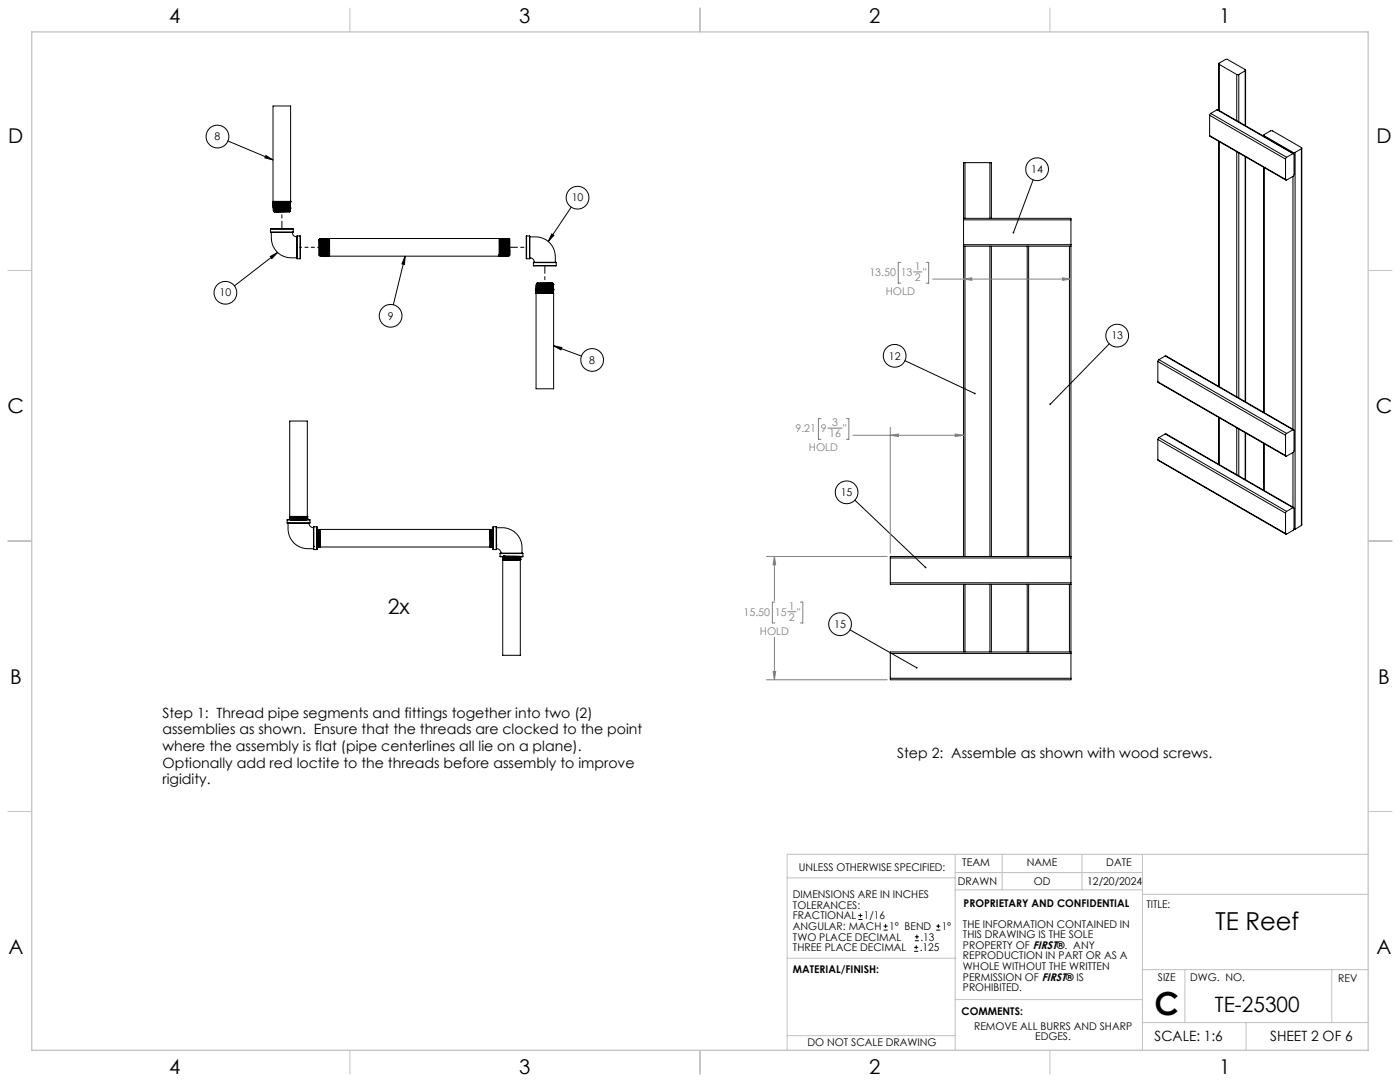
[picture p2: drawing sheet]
<svg xmlns="http://www.w3.org/2000/svg" width="559mm" height="432mm" viewBox="0 0 559 432" stroke-linecap="round" stroke-linejoin="round" font-family="sans-serif">
<g fill="none" stroke="#c0c0c0" stroke-width=".4">
<path d="M139.7 3.2v9.5M279.4 3.2v9.5M419.1 3.2v9.5M3.1 107.9h9.6M546.1 107.9h9.5M3.1 215.9h9.6M546.1 215.9h9.5M3.1 323.8h9.6M546.1 323.8h9.5M314.2 350.3h67M381.2 340.9v78.2M381.2 355.1h74.8"/>
<path d="M381.2 348.2h74.8M400 340.9v14.2M431.9 340.9v14.2M456 340.9v78.2M456 356.9h90.1M546.1 340.9h-231.9v78.2M314.2 382.4h67.2M381.2 398.9h74.8M456 387h90.1M472.9 387v21.1M531.6 387v21.1M139.7 419.1v9.6"/>
<path d="M279.4 419.1v9.6M314.2 413.3h67M419.1 419.1v9.6M456 408.1h90.1M497.4 408.1v11"/>
</g>
<path d="M12.7 12.7h533.4v406.4h-533.4z" fill="none" stroke="#c0c0c0" stroke-width=".5"/>
<g fill="none" stroke="#000" stroke-width=".4">
<path d="M486.4 25.4v18.6M486.6 25.7v-.5l2.6-1.5 .6-.1 7.2 4.2v.5M486.6 25.7l7 4M486.6 25.7v18.4M493.6 29.7h.9M493.6 29.7v18.5M494.5 29.7v18.9M497 28.3l-2.5 1.4M497 28.3v21.8M497.2 28v22.2M91 56.3l18 7.5M482.8 54.1l30.5 17.8"/>
<path d="M482.8 46l30.3 17.5M482.8 54.1l30.3 17.5M482.8 46v8.1M483.2 45.3l-.4 .7M483.2 45.3l30.3 17.5M485.8 43.8l30.6 17.5M485.8 43.8l-2.6 1.5M485.8 43.8l30.3 17.5M486.4 56.4v97.8M486.6 56.5v97.8M504.4 53.9v.5M504.6 54.2v-.5l2.5-1.5h.8l11.5 6.7v.5"/>
<path d="M504.6 54.2l11.5 6.6M504.6 54.2v.3M519.4 59.4l-2.5 1.4M519.4 59.4v150.3M519.6 59.1l-.2 150.6M106.2 62.1l2.8 1.7-3.3-.8zM385.2 64.9h-.6v22.2M385.2 64.9h9.9M385.2 64.9v22.2M395.1 64.9h.6v22.2M395.1 64.9v22.2M412.4 71.8l-7.9 21.1"/>
<path d="M493.6 60.5v97.8M494.5 61v97.8M497 62.5v97.8M497.2 62.6v97.8M504.4 66.8v97.8M504.6 66.9v97.8M513.1 63.5v8.1M513.5 62.8l-.4 .7M516.1 61.3l.4 .2v8.2l-.4 .7M516.1 70.4l-2.6 1.5-.4-.3M516.1 60.8h.8M516.1 61.3l-2.6 1.5"/>
<path d="M516.1 60.8v.3M516.1 70.4v100.9M516.9 60.8v150.4M107.9 91.4h9.2M107.9 92.6h9.2M107.9 91.4v1.2M108.3 92.7a8.6 8.6 0 0 0 10.2 10.2M109 80.4h7M109 80.4v-38.1h7v38.2M109 80.4v.2M109 80.6v.1M109 80.7h.1"/>
<path d="M109 81l.2 .2M109 81.4l.3 .2M109 81.8l.3 .1M109 81h.1M109 81.4h.1M109 81.7v.1M109 82.2l.3 .1M109 82.5l.3 .2M109 82.9l.3 .1-.2 .2M109 80.6l7-.2-7 .2M109 81.8h.1M109 82.5h.1"/>
<path d="M109 82.1h.1M109 82.4v.1M109 82.8v.1M109 80.6h.1M109.1 83.3l.2 .1M109.1 83.6l.2 .1M109.1 84l.2 .1M109.1 82.9h.1M109.1 80.7v.2M109.1 83.2v.1M109.1 83.6h.1M109.1 83.9v.1"/>
<path d="M109.1 84.3l.4 .3h6l.2-.2M109.3 81.2l-.3 .2M109.3 81.6l-.3 .1M109.3 82l-.3 .1M109.3 81.6h.1M109.3 81.9v.1M109.3 82.3l-.3 .1M109.3 82.7l-.3 .1M109.3 82.3h.1M109.3 82.7l6.4-.2-6.4 .2M109.3 83.4l-.2 .2M109.3 83.8l-.2 .1"/>
<path d="M109.3 84.2l-.2 .1 .8-.1M109.3 83.4h.1M109.3 84.1v.1M109.3 83.7v.1M109.4 84.5h1M109.9 84.2h2.6M112.5 84.2h.1M112.5 84.2l-3.1 .3M112.5 84.2h.7M115.6 84.3l-6.2 .2M115.6 83.9l-6.3 .2M115.6 83.6l-6.2 .1"/>
<path d="M115.6 84.3l-5.2 .2M115.6 84l-6.2 .2M115.6 83.6l-6.2 .2M115.6 84.3l.1 .1M115.6 84.3h.1M115.7 84l.2 .1M115.7 83.6l.2 .1M115.7 83.3l.2 .1M115.7 83.9v.1M115.7 83.6h.1M115.7 83.2l-6.4 .2M115.7 82.8l-6.4 .2"/>
<path d="M115.7 82.9l-6.4 .2M115.7 83.2v.1M115.7 82.9h.1M115.7 82.9l.2 .1M115.7 82.5l.2 .2M115.7 82.1l.3 .2M115.7 81.8l.3 .1M115.7 82.8v.1M115.7 82.1h.1M115.7 84.4l-5.3 .1M115.7 82.1l-6.4 .2M115.7 81.7l-6.4 .2"/>
<path d="M115.7 81.4l-6.4 .2M115.7 82.5h.1M115.7 81.4l.3 .1M115.7 81.4h.1M115.7 81.7v.1M115.8 81.1l.2 .1M115.8 81.1l-6.6 .1M115.9 80.9l-6.7 .2M115.9 83.8l-6.8 .2M115.9 80.9l-.1 .2M115.9 84.2l-.3 .1M115.9 83.8l-.2 .1"/>
<path d="M115.9 80.8l-6.9 .2M115.9 83.4l-6.8 .2M115.9 84.2h-2.7M115.9 84.1l-6 .1M115.9 83.7l-6.8 .2M115.9 83.7v.1M115.9 84.1v.1M115.9 80.8h.1M115.9 83.8h.1M115.9 83.4l-.2 .2M115.9 83.1l-.2 .1M115.9 82.7l-.2 .1"/>
<path d="M115.9 82.7l-6.8 .2M115.9 83.1h.1M115.9 83.1l-6.8 .2M115.9 83l-6.8 .2M115.9 82.7l-6.8 .1M115.9 82.7h.1M115.9 83v.1M115.9 83.4h.1M115.9 82.3h.1M116 82.3l-.3 .2M116 82l-.3 .1M116 81.6l-.3 .1"/>
<path d="M116 80.5l-6.9 .2M116 81.2l-7 .2M116 81.6l-7 .2M116 82l-6.9 .1M116 82.3l-7 .2M116 82.3l-7 .1M116 81.9l-7 .2M116 81.5l-7 .2M116 81.5v.1M116 81.9v.1M116 82.3h.1M116 80.5l-.1 .3"/>
<path d="M116 81.2l-.3 .2M116 80.9h-.1M116 80.5h.1M116 80.5l-7 .2M116 80.9l-7 .1M116 80.8l-7 .2M116 80.8v.1M116 81.2h.1M116.7 92.7a1.73 1.73 0 0 0 1.8 1.8M117.1 91.4v1.2M118.6 94.2v9.1M118.6 94.2h1.2"/>
<path d="M119.8 94.2v9.1M127.4 95.5l-.1 6.3 .2 .3M127.4 95.5l.1 6.6M127.4 95.5l.1 .1M127.5 95.6h.1M127.5 95.6l.1 6.2M127.5 95.6l.2 6.2M127.6 95.3l-.1 .3M127.6 95.3l.2 6.8M127.6 95.3h.1M127.7 95.3l.2 .2M127.7 95.3l.2 6.8"/>
<path d="M127.8 95.6l.2 6.3M127.9 95.5l.2 6.4M128 95.3l-.1 .2M128 95.3l.2 6.8M128.1 95.3l.1 .2M128.1 95.3l.1 6.8M128.1 95.3h-.1M128.2 95.5l.2 6.4M128.2 95.5h.1M128.4 95.3l-.2 .2M128.4 95.3l.2 6.8M128.4 95.3h.1"/>
<path d="M128.4 95.3l.2 .2M128.6 95.5h.1M128.6 95.5l.1 6.4M128.6 95.5l.2 6.4M128.7 95.3l-.1 .2M128.7 95.3l.2 6.8M128.7 95.3h.1M128.8 95.3l.1 .2M128.8 95.3l.2 6.8M128.9 95.5l.2 6.4M128.9 95.5h.1M129 95.5l.2 6.4"/>
<path d="M129.1 95.3l-.1 .2M129.1 95.3l.3 6.8zM129.1 95.3h.1M129.2 95.3l.1 .2M129.3 95.5h.1M129.3 95.5l.2 6.4M129.5 95.2l-.2 .3M129.5 95.2l.2 7M129.5 95.2h.1M129.5 95.2l.2 .3M129.7 95.5v6.7M129.7 95.5h.1"/>
<path d="M129.7 95.5l.3 6.7M129.9 95.2l-.2 .3M129.9 95.2l.1 7M129.9 95.2h.1M129.9 95.2l.1 .3M129.9 95.2l.2 7M130 95.5h.1M130 95.5l.2 6.4M130.1 95.5l.1 6.5M130.2 95.2l-.1 .3M130.2 95.2l.2 7M130.2 95.2h.1"/>
<path d="M130.3 95.2l.1 .3M130.3 95.2l.2 7M130.4 95.5h.1M130.4 95.5l.2 6.5M130.5 95.5l.1 6.5M130.6 95.2l-.1 .3M130.6 95.2l.2 7M130.6 95.2h.1M130.6 95.2l.2 .3M130.8 95.5h.1M130.8 95.5l.2 6.5M131 95.2l-.2 .3"/>
<path d="M131 95.2l.1 7M131 95.2h.1M131 95.2l.1 .2M131 95.2l.2 7M131.1 95.4l.2 6.7M131.2 95.4h-.1M131.2 95.4l.3 6.8M131.3 95.2l-.1 .2M131.3 95.2l.2 7M131.3 95.2h.1M131.4 95.2l.2 6.9M131.4 95.2v.1"/>
<path d="M131.4 95.3l.2 6.8M131.6 95.2v6.9M131.6 95.2l-.2 .1M131.6 95.2h67.6M199.2 95.2v6.4M199.2 95.2l.1 .1M199.3 95.3l.2 6.8M199.4 95.2l.2 7M199.4 95.2h.1M199.4 95.2l-.1 .1M199.4 95.2l.1 .2M199.5 95.4l.1 2.2"/>
<path d="M199.5 95.4h.1M199.6 95.4v.3M199.6 95.7v1.9M199.6 95.7l.2 6.3M199.6 97.6l.1 4.4M199.7 95.2l-.1 .2M199.7 95.2l.2 7M199.7 95.2h.1M199.8 95.2l.1 .3M199.8 95.2l.2 7M199.9 95.5h.1M199.9 95.5l.2 6.5"/>
<path d="M200 95.5l.2 6.5M200.1 95.2l-.1 .3M200.1 95.2l.2 .3M200.1 95.2l.2 7M200.2 95.2l.1 7M200.3 95.5l.2 6.5M200.3 95.5h.1M200.3 95.5l.2 6.4M200.5 95.2l-.2 .3M200.5 95.2l.2 7M200.5 95.2h.1M200.5 95.2l.2 .3"/>
<path d="M200.7 95.5h.1M200.7 95.5l.2 6.4M200.8 95.2l-.1 .3M200.8 95.2l.2 7M200.8 95.2h.1M200.9 95.2l.1 .3M200.9 95.2l.2 7M201 95.5h.1M201.1 95.5l.2 6.4M201.2 95.2l-.1 .3M201.2 95.2l.2 6.9M201.2 95.2h.1"/>
<path d="M201.3 95.2l.1 .3M201.3 95.2l.1 6.9M201.4 95.5h.1M201.4 95.5l.2 6.4M201.6 95.3l-.2 .2M201.6 95.3l.2 6.8M201.6 95.3h.1M201.6 95.3l.2 .2M201.8 95.5l.2 6.4M201.8 95.5h.1M202 95.3l-.2 .2M202 95.3l.1 6.8"/>
<path d="M202 95.3h.1M202 95.3l.1 .2M202 95.3l.2 6.8M202.1 95.5h.1M202.2 95.5l.2 6.4M202.2 95.5h.1M202.3 95.3l-.1 .2M202.3 95.3l.2 6.8M202.3 95.3h.1M202.4 95.3l.1 .2M202.4 95.3l.2 6.8M202.5 95.5h.1"/>
<path d="M202.5 95.5l.2 6.4M202.6 95.5l.1 6.3M202.7 95.3l-.1 .2M202.7 95.3l.2 6.8M202.7 95.3h.1M202.7 95.3l.2 .2 .2-.2M202.9 95.6l.2 6.2M203.1 95.3l.1 6.5M203.1 95.3h.1M203.1 95.3l.1 .3M203.1 95.3l.1 4.5M203.2 99.8v2"/>
<path d="M203.2 99.8l.2 2M203.2 95.6h.1M203.2 95.6l.2 6.2M203.3 95.6l.1 4.9M203.3 95.5l.1 5M203.3 95.5l.2 6.3-.3 .3M203.3 95.5v.1M210.2 94.2v9.1M210.2 94.2h1.1M211.3 94.2v9.1M211.5 94.5a8.5 8.5 0 0 1 8.7 3.4 9.4 9.4 0 0 1 1.5 6.8M220.2 93.3l.9 .6-2.3 2.5z"/>
<path d="M228 82.7l-9.2 13.7M384.6 87.1v.6M384.6 87.1h42.9v.6M384.6 97.6v.6M384.6 87.7h42.9M384.6 97.6h42.9M384.6 87.7v9.9M384.6 98.2v123.9M384.6 98.2h42.9M385.2 98.2v123.9M395.1 98.2v123.9M395.7 98.2v123.9"/>
<path d="M410 98.2v123.9M410.6 98.2v123.9M426.9 98.2v123.9M427.5 97.6v.6M427.5 87.7v9.9M427.5 98.2v123.9M107.9 102.4l2.9-1.6-2.3 2.4zM110.8 100.8l-17.2 13.3M118.6 103.3h1.2M127.6 101.9l-.1 .2M127.6 101.9h.1M127.7 101.9l.1 .2"/>
<path d="M127.8 102.1h.1M128 101.9l-.1 .2M128 101.9h.1M128.1 101.9l.1 .2M128.2 102.1h.1M128.4 101.9l-.2 .2M128.4 101.9h.1M128.4 101.9l.2 .2M128.6 102.1h.1M128.7 101.9h.1M128.8 101.9l-.2 .2M128.8 101.9l.1 .2"/>
<path d="M128.9 102.1h.1M129.1 101.9l-.1 .2M129.1 101.9h.1M129.2 101.9l.1 .3M129.3 102.2h.1M129.5 101.9l-.1 .3M129.5 101.9h.1M129.5 101.9l.2 .3M129.7 102.2h.1M129.9 102h.1M130 102.2h.1M130.2 102l-.1 .2"/>
<path d="M130.2 102h.1M130.2 102l.2 .2M130.4 102.2h.1M130.6 102l-.1 .2M130.6 102h.1M130.6 102l.2 .2M130.8 102.2h.1M131 102l-.2 .2M131 102h.1M131 102l.1 .2M131.1 102.2h.1M131.3 102.1l-.1 .1"/>
<path d="M131.3 102.1l.2 .1M131.5 102.2h.1M131.6 102.1v.1M161.7 102.2l-4.7 19.4M161.7 102.2l-.3 3.4-1-.3zM199.2 101.6v.6M199.2 102.2h-67.7M199.5 102.1l.1 .1M199.5 102.1l-.3 .1M199.6 102.2h.1M199.7 102l-.1 .2M199.7 102h.1"/>
<path d="M199.8 102l.1 .2M199.9 102.2h.1M200.1 102l-.1 .2M200.1 102h.1M200.2 102l.1 .2M200.3 102.2h.1M200.5 102l-.2 .2M200.5 102h.1M200.5 102l.2 .2M200.7 102.2h.1M200.8 101.9l-.1 .3M200.8 102h.1"/>
<path d="M200.9 101.9l.1 .3M201 102.2h.1M201.2 101.9l-.1 .3M201.2 101.9h.1M201.3 101.9l.1 .3 .2-.3M201.6 101.9h.1M201.6 101.9l.2 .2M201.8 102.1h.1M202 101.9l-.2 .2M202 101.9h.1M202 101.9l.1 .2M202.1 102.1h.1"/>
<path d="M202.3 101.9l-.1 .2M202.3 101.9h.1M202.4 101.9l.1 .2M202.5 102.1h.1M202.7 101.9l-.1 .2M202.7 101.9h.1M202.7 101.9l.2 .2M202.9 102.1h.1M203.1 101.9l-.2 .2M203.1 101.9h.1M203.1 101.9l.1 .2M203.2 101.8v.3"/>
<path d="M203.4 100.5v1.3M210.2 103.3h1.1M211.5 102.9a1.71 1.71 0 0 1 1.8 1.8M212.9 106h9.1M212.9 104.8h9.1M212.9 104.8v1.2M214 116.1l.2 .1M214 116.5h.1M214 117.1h.2M214 117.1v38.1h7v-38.1M214 116v.1M214 116.7v.1"/>
<path d="M214 116.8h.1M214 115l.2 .1M214 115.3l.2 .2M214 115.7l.2 .2M214 115.6h.1M214 115.3h.1M214 114.9v.1M214 115.6v.1M214 113.9l.3 .1M214 114.2l.3 .2M214 114.6l.2 .1M214 114.9h.1"/>
<path d="M214 116.8v.3M214 113.8v.1M214 114.2h.1M214 114.5v.1M214.1 113.5l.2 .1M214.1 113.5h.1M214.1 116.7l-.1 .1M214.1 114.2h-.1M214.1 116.5v.2M214.1 113.2l.2 .1M214.2 116.3l-.2 .2M214.2 116.3h.1"/>
<path d="M214.2 115.9l-.2 .1M214.2 115.9h.1M214.2 117.1h.1M214.2 117.1h2.2M214.2 117.1h.4M214.2 114.8l-.2 .1M214.2 115.1l-.2 .2M214.2 115.5l-.2 .1M214.2 115.1h.1M214.2 114.7v.1M214.2 115.5h.1M214.3 113.7l-.3 .1"/>
<path d="M214.3 114l-.3 .2M214.3 114.4l-.3 .1M214.3 114.4h.1M214.3 113.6v.1M214.3 113.3l-.2 .2M214.3 113.2v.1M216.4 117.1h4.6M216.4 117.1h-1.8M217.2 116.1h2.6M217.2 116.1l-3 .1M219.8 116.1l-5.6 .2M219.8 116.1h.8"/>
<path d="M220.6 113.1l-6.3 .1M220.6 113.1l-6.3 .2M220.6 113.8l-6.3 .3M220.6 114.2l.3 .2M220.6 113.8l.3 .2M220.6 113.5l.3 .1M220.6 113.1l.2 .1M220.6 113.8h.1M220.6 113.1h.1M220.6 113.5l-6.3 .1M220.6 113.8l-6.3 .2M220.6 114.2l-6.3 .2"/>
<path d="M220.6 114.5l-6.4 .2M220.6 114.9l-6.3 .2M220.6 113.5h.1M220.7 115l.2 .1M220.7 114.6l.2 .1M220.7 114.9v.1M220.7 114.5v.1M220.7 113l-6.6 .2M220.7 115.6l-6.5 .3M220.7 115l-6.4 .1M220.7 115.7l-6.5 .2M220.7 113l-.2-.2h-6l-.4 .3"/>
<path d="M220.7 113l-.1 .1M220.7 114.2h.1M220.7 116.1l.2 .1M220.7 115.3h.1M220.7 116l-3.5 .1M220.7 116.1h.1M220.8 116.3l-6.7 .2M220.8 116.3v.2M220.8 116.5l.1 .1M220.8 116.5l-6.7 .2M220.8 113.3l-.2 .2M220.8 116.7l-6.8 .1"/>
<path d="M220.8 114.4l-6.8 .1M220.8 113.6l-6.7 .2M220.8 113.6h.1M220.8 113.2l-6.7 .3M220.8 113.3l-6.7 .2M220.8 113.7l-6.8 .2M220.8 113.2v.1M220.8 116.7h.1M220.8 114.4h.1M220.9 114.4l-.2 .1M220.9 114.1l-.3 .1M220.9 113.7l-.3 .1"/>
<path d="M220.9 114l-6.8 .2M220.9 114.1l-6.9 .1M220.9 114.4l-6.9 .2M220.9 116.7v.2M220.9 114v.1M220.9 114.4h.1M220.9 115.5l-.2 .2 .2 .1M220.9 115.1l-6.7 .4M220.9 114.8l-.2 .1M220.9 115.5h-6.7M220.9 116.9l-6.7 .2M220.9 116.9l-4.5 .2"/>
<path d="M220.9 116.2l-6.9 .2M220.9 115.9l-6.9 .1M220.9 115.5l-6.9 .1M220.9 115.5h.1M220.9 115.1l-6.8 .2M220.9 114.7l-6.9 .2M220.9 114.7l-6.9 .3M220.9 115.1l-6.9 .2M220.9 115.5l-6.9 .2M220.9 115.9l-6.9 .2M220.9 114.7v.1M220.9 115.1h.1"/>
<path d="M220.9 116.9h.1M220.9 116.2l-.1 .1M220.9 115.9l-.2 .1M220.9 117l-4.5 .1M220.9 116.6l-6.9 .1M220.9 116.2l-6.9 .3M220.9 116.6l-6.9 .2M220.9 117l.1 .1M220.9 115.9h.1M220.9 116.2h.1M220.9 116.6h.1M220.9 116.6l-.1 .1"/>
<path d="M221 116.9v.1M221 117h-.1M222 104.8v1.2M221 138l3.3 .7-.4 .9zM221 138l11.1 4.1M442.8 137.2l-23.6 24.1M361.2 143.9l27.9 13.2M462.1 152.4l51.2 29.7M462.1 144.3l51 29.4M462.1 152.4l51 29.4M462.1 144.3v8.1M462.6 143.5l-.5 .8"/>
<path d="M462.6 143.5l50.9 29.5M465.1 142.1l51.3 29.4M465.1 142.1l-2.5 1.4M465.1 142.1l51 29.4M462.1 175.4v8.1M462.1 175.4l51 29.4M462.6 174.6l-.5 .8M462.6 174.6l50.9 29.5M465.1 173.2l51.3 29.4M465.1 173.2l-2.5 1.4M465.1 173.2l51 29.4M486.4 166.6v18.7"/>
<path d="M486.6 166.7v18.7M493.6 170.7v18.7M494.5 171.2v18.7M497 172.7v18.7M497.2 172.8v18.7M504.4 177v18.7M504.6 177.1v18.7M513.1 173.7v8.1M513.5 173l-.4 .7M516.1 171.5l.4 .2v8.3l-.4 .6M516.1 171.5l-2.6 1.5M341.2 199.6l28.2 26.8"/>
<path d="M462.1 183.5l51.2 29.7M462.1 183.5l51 29.4M516.1 180.6l-2.7 1.5-.3-.3M516.1 180.6v21.8M114.6 207.5h9.1M114.6 208.7h9.1M114.6 207.5v1.2M115 208.8a8.4 8.4 0 0 0 7.2 10.1l2.9 .1M115.6 206.1h7.1M115.6 206.1v-38.1h7.1v38.2M115.6 206.4h.1M115.6 206.1l.1 .2"/>
<path d="M115.7 206.8l.2 .1M115.7 207.2l.2 .1M115.7 206.7v.1M115.7 207.1v.1M115.7 206.4v.1M115.7 206.3l7-.1-7 .2M115.7 206.3l-.1 .1M115.7 206.5l.1 .2M115.9 207l-.2 .1M115.9 207.3h.1M115.9 207.3v.1M122.4 207.2l-6.5 .1"/>
<path d="M122.4 207.2l.2 .1M122.4 207.1l-6.5 .2 6.5 .2h-1.3l-5.1 .1-.1-.3M122.4 207.1v.1M122.5 206.8l.2 .1M122.5 206.8l-6.6 .1M122.5 206.7l-6.6 .2M122.5 206.6h.2M122.5 206.6l-6.8 .2M122.5 206.7v.1M122.6 206.5l-6.9 .2M122.6 206.5l.1 .1M122.6 206.3l-6.9 .2"/>
<path d="M122.6 207h.1M122.6 207l-6.9 .2M122.6 207.3l-.2 .1M122.6 207.3v-.4h-.6l-1.8 .1-.5 .4M122.6 206.9v-.3l-6.6 .1h-.3v.4M122.6 207.3h.1M122.6 206.3v.2M122.6 207.3v.1M122.7 207l-.3 .1M122.7 206.6l-.2 .1M122.7 206.2h.1M122.7 206.2l-7.1 .2"/>
<path d="M122.7 206.6v-.4l-5.6 .1h-1.3l-.1 .4M122.7 206.6h.1M122.7 206.9v.1M123.3 208.8a1.78 1.78 0 0 0 1.8 1.8M123.7 207.5v1.2M125.1 218.1h.1M125.1 211.4v.8M125.3 210.2v9.1M125.3 210.2h1.1M125.3 219.3h1.1M126.4 210.2v9.1M126.5 218l.2 .3"/>
<path d="M126.6 213l.1 5.3M126.7 211.5l-.1-.2 .2 7M126.7 211.5h.1M126.7 211.6l.2 6.4M126.7 218.3h.1M126.8 211.6l.1 6.4M126.9 211.3l-.1 .2M126.9 218l-.1 .3M126.9 218h.1M126.9 211.3l.2 7M126.9 211.3h.1M126.9 211.3l.2 .2"/>
<path d="M126.9 218l.2 .3M127.1 211.5l.1 6.5M127.1 218.3h.1M127.1 211.5h.1M127.1 211.5l.2 6.5M127.2 218.1l-.1 .2M127.2 211.3l-.1 .2M127.2 211.3l.2 7M127.2 211.3h.1M127.2 218.1h.1M127.3 211.3l.3 6.8M127.3 218.1l.1 .2"/>
<path d="M127.3 211.3l.2 7M127.5 211.5l.3 6.8M127.5 211.5h-.1M127.6 218.1l-.2 .2M127.6 218.1l.2 .2M127.6 211.3l-.1 .2M127.6 211.3l.2 7M127.6 211.3h.1M127.7 211.3l.1 6.9M127.7 211.3h.1M127.8 218.3h.1M127.8 218.3h67.7"/>
<path d="M127.8 211.3v6.9M127.8 218.2v.1M127.8 211.3h-.1M127.8 211.3h67.7M195.5 217.7v.6M195.5 211.3v6.4M195.5 211.3h.1M195.5 218.3h.1M195.6 211.3l.2 6.8M195.7 211.3l.2 7M195.7 211.3h.1M195.7 211.3h-.1"/>
<path d="M195.7 211.3l.1 .2M195.8 218.1l.1 .2M195.8 218.1l-.3 .2M195.8 211.5l.1 2.2M195.9 211.5v.3M195.9 211.8v1.9M195.9 211.8l.2 6.2M195.9 213.7l.1 4.4M196 211.3l-.2 .2M196 218.1l-.1 .2M196 211.3l.2 7M196 211.3h.1"/>
<path d="M196 218.1h.1M196.1 218.1l.1 .2M196.1 211.3l.1 .2M196.1 211.3l.2 7M196.2 211.5h.1M196.2 211.5l.2 6.5M196.2 218.3h.1M196.3 211.5l.1-.2 .2 .2M196.3 211.5l.2 6.5M196.4 218l-.1 .3M196.4 218h.1M196.4 211.3l.2 7"/>
<path d="M196.5 218l.1 .3M196.5 211.3l.1 7M196.6 218.3h.1M196.6 211.6l.1 6.3M196.6 211.5h.1M196.6 211.6l.1 4.8M196.8 211.3l-.2 .2M196.8 218l-.2 .3M196.9 210.2v9.1M196.9 210.2h1.1M196.9 219.3h1.1M198 210.2v9.1"/>
<path d="M198.2 219a1.76 1.76 0 0 1 1.8 1.7M198.2 210.6a8.6 8.6 0 0 1 9.2 4.2l.9 2.5 .1 3.4M198.2 217l.1 .9M198.2 218.1h.1M198.2 211.3v.1M513.1 204.8v8.1M513.5 204.1l-.4 .7M516.1 202.6l.4 .2v8.3l-.4 .5-2.6 1.5-.4-.2M516.1 202.6l-2.6 1.5M516.9 211.2l-.5 .1M519.4 209.7l-2.5 1.5M199.6 222h9.1"/>
<path d="M199.6 220.9h9.1M199.6 220.9v1.1M200.7 222.8l.1 .1M200.7 223.4h.2M200.7 223.4v38.1h7v-38.1M200.7 222.7v.1M200.7 223.2h.1M200.7 222.4l.2 .1M200.7 223.1h.1M200.7 222.4h.1M200.7 223.2v.2M200.8 223.1h-.1"/>
<path d="M200.8 222.8v.3M200.9 222.6l-.2 .1M200.9 222.6h.1M200.9 223.4h.1M200.9 223.4h2.2M200.9 223.4h.4M200.9 222.5v.1M200.9 222.2l-.2 .2M200.9 222.2h.1M201.8 222.2l-.9-.3 6.5 .1-6.5 .2M203.1 223.4h4.6M203.9 222.5h2.6"/>
<path d="M203.9 222.5h-3M206.5 222.5l-5.6 .1M207.3 222.4l-.8 .1M207.4 222.4l.2 .2M207.4 222.4h.1M207.4 222.4l-3.5 .1M207.5 222.7l-6.7 .2M207.5 222.7v.1M207.5 222.8l.1 .1M207.5 222.8l-6.7 .3M207.5 222.2l-6.8 .2M207.6 223l-6.9 .2"/>
<path d="M207.6 223h.1M207.6 223v.3M207.6 223.3l-6.7 .1M207.6 222.6l-.1 .1M207.6 222.3l-.2 .1M207.6 223.3l-4.5 .1M207.6 223.3l-6.3 .1M207.6 222.9l-6.9 .2M207.6 222.6l-6.9 .1M207.6 222.6h.1M207.6 222.3l-6.9 .1M207.6 222.6l-6.9 .2"/>
<path d="M207.6 223.3l.1 .1M207.6 222.2v.1M207.7 223.3h.1M207.7 223.3l-4.6 .1M207.7 222.9v.1M208.7 220.9v1.1M355.4 232.6v.6h72.1M355.4 222.7h72.1M355.4 232.6h72.1M355.4 222.7v9.9M384.6 233.2v27M385.2 233.2v27"/>
<path d="M395.1 233.2v27M395.7 233.2v27M410 233.2v27M410.6 233.2v27M426.9 233.2v27M427.5 222.1h-72.1v.6M427.5 222.1v.6M427.5 232.6v.6M427.5 222.7v9.9M427.5 233.2v27M339.3 251.4l26.6 15.1M355.4 270.7v.6h72.1v-.6"/>
<path d="M355.4 260.8v9.9M355.4 270.7h72.1M355.4 260.8h72.1M427.5 260.2h-72.1v.6M427.5 260.2v.6M427.5 260.8v9.9"/>
<circle cx="86.8" cy="54.5" r="4.5"/>
<circle cx="230.5" cy="78.9" r="4.5"/>
<circle cx="414" cy="67.5" r="4.5"/>
<circle cx="90" cy="116.8" r="4.5"/>
<circle cx="155.9" cy="126" r="4.5"/>
<circle cx="445.9" cy="133.9" r="4.5"/>
<circle cx="236.4" cy="143.6" r="4.5"/>
<circle cx="357.1" cy="142" r="4.5"/>
<circle cx="337.9" cy="196.5" r="4.5"/>
<circle cx="335.3" cy="249.1" r="4.5"/>
</g>
<path d="M217.5 106.1v6.7" fill="none" stroke="#000" stroke-width=".4" stroke-dasharray="6.3 1.3 1.3 1.3 1.3 1.3" stroke-dashoffset="3.4"/>
<path d="M112.5 91.3v-6.7M203.5 98.7h6.6" fill="none" stroke="#000" stroke-width=".4" stroke-dasharray="6.3 1.3 1.3 1.3 1.3 1.3" stroke-dashoffset="3.3"/>
<path d="M127.3 98.7h-7.4" fill="none" stroke="#000" stroke-width=".4" stroke-dasharray="6.3 1.3 1.3 1.3 1.3 1.3" stroke-dashoffset="5.8"/>
<g fill="none" stroke="#808080" stroke-width=".4">
<path d="M359.5 104.7h-1v8.3h1M364.7 108.5h3.2M369.7 104.7h1v8.3h-1M372.3 111.4h55.2M384.6 111.4l3.3-.5v1zM424.1 110.9l3.4 .5-3.4 .5zM327.7 167h-1v8.3h1M330.4 170.9h5.7M337.9 167h.9v8.3h-.9M340.4 173.7h44.2M355.4 173.7l3.2-.5v1zM355.4 170.5v50.3"/>
<path d="M381.3 173.2l3.3 .5-3.3 .5zM305.9 222.1h48.2M309.1 222.1l.5 3.3h-1zM309.1 222.1v17.5M309.1 254.3v17M309.3 240.3h-1v8.3h1M314.4 244.1h3.3M319.5 240.3h.9v8.3h-.9M305.9 271.3h48.2M308.6 268h1l-.5 3.3z"/>
</g>
<path d="M106.2 62.1l2.8 1.7-3.3-.8zM107.9 102.4l2.9-1.6-2.3 2.4zM161.7 102.2l-.3 3.4-1-.3zM220.2 93.3l.9 .6-2.3 2.5zM221 138l3.3 .7-.4 .9zM388.9 156.7l-.1 .6h.5l-.2-.2 .3 .1v-.3zM404.3 92.6l.1 .6a.34 .34 0 0 0 .4-.4 .34 .34 0 0 0-.5-.2zM418.9 161.1v.4l.3-.2-.2 .2a.34 .34 0 0 0 .4 0 .34 .34 0 0 0 0-.5 .34 .34 0 0 0-.5 .1zM369.2 226.2v.5h.5l-.3-.3 .3 .2-.1-.4zM365.6 266.3l.1 .5 .4-.1-.2-.2 .3 .2-.1-.5z" fill="#000"/>
<path d="M355.4 173.7l3.2-.5v1zM381.3 173.2l3.3 .5-3.3 .5zM309.1 222.1l.5 3.3h-1zM308.6 268h1l-.5 3.3zM424.1 110.9l3.4 .5-3.4 .5zM384.6 111.4l3.3-.5v1z" fill="#808080"/>
<g fill="none" stroke="#000" stroke-width=".4">
<path d="M342.6 367h1.6M342.6 365.4h1.6M343.4 364.6v1.5M352.7 371.2h1.6M352.7 369.6h1.6M353.5 368.8v1.6M364.9 379.7h1.6M364.9 378.1h1.6M365.2 375.4h1.6M365.2 373.8h1.6M365.7 377.3v1.5M366 373v1.6"/>
<path d="M373.7 371.2h1.6M373.7 369.6h1.6M374.5 368.8v1.6"/>
</g>
<text font-size="12.7" x="460.9" y="405.2">C</text>
<text font-size="9.9" x="485.1" y="371.2">TE Reef</text>
<g font-size="8.5">
<text x="154.7" y="244.9">2x</text>
<text x="484.9" y="404">TE-25300</text>
</g>
<g font-size="8.1">
<text x="67.6" y="9.3">4</text>
<text x="207.3" y="9.3">3</text>
<text x="347" y="9.3">2</text>
<text x="486.7" y="9.3">1</text>
<text x="3.3" y="57">D</text>
<text x="549.4" y="57">D</text>
<text x="3" y="164.9">C</text>
<text x="549.1" y="164.9">C</text>
<text x="4" y="272.9">B</text>
<text x="550.1" y="272.9">B</text>
<text x="3.3" y="380.8">A</text>
<text x="549.4" y="380.8">A</text>
<text x="67.6" y="428.4">4</text>
<text x="207.3" y="428.4">3</text>
<text x="347" y="428.4">2</text>
<text x="486.7" y="428.4">1</text>
</g>
<g font-size="5.6">
<text x="64.9" y="286.5">Step 1: Thread pipe segments and fittings together into two (2)</text>
<text x="64.9" y="293.1">assemblies as shown. Ensure that the threads are clocked to the point</text>
<text x="64.9" y="299.8">where the assembly is flat (pipe centerlines all lie on a plane).</text>
<text x="358.1" y="302.4">Step 2: Assemble as shown with wood screws.</text>
<text x="64.9" y="306.4">Optionally add red loctite to the threads before assembly to improve</text>
<text x="64.9" y="313">rigidity.</text>
<text x="460.9" y="415.2">SCALE: 1:6</text>
<text x="507" y="415.2">SHEET 2 OF 6</text>
</g>
<g font-size="4.2">
<text x="85.6" y="56">8</text>
<text x="411.6" y="69">14</text>
<text x="228.2" y="80.4">10</text>
<text x="87.6" y="118.3">10</text>
<text x="154.8" y="127.5">9</text>
<text x="443.6" y="135.4">13</text>
<text x="354.8" y="143.5">12</text>
<text x="235.2" y="145.1">8</text>
<text x="335.6" y="198">15</text>
<text x="333" y="250.6">15</text>
<text x="318.8" y="347.7">UNLESS OTHERWISE SPECIFIED:</text>
<text x="384.1" y="345.5">TEAM</text>
<text x="409.9" y="345.7">NAME</text>
<text x="441.6" y="345.7">DATE</text>
<text x="382.3" y="353.3">DRAWN</text>
<text x="412.6" y="353.3">OD</text>
<text x="433.9" y="353.3">12/20/2024</text>
<text x="316.5" y="358.5">DIMENSIONS ARE IN INCHES</text>
<text x="316.5" y="362.7">TOLERANCES:</text>
<text x="384.6" y="361.9">PROPRIETARY AND CONFIDENTIAL</text>
<text x="457.6" y="362.3">TITLE:</text>
<text x="316.5" y="371.2">ANGULAR: MACH</text>
<text x="316.5" y="366.9">FRACTIONAL</text>
<text x="344.8" y="366.9">1/16</text>
<text x="354.9" y="371.2">1° BEND</text>
<text x="375.9" y="371.2">1°</text>
<text x="384.4" y="370.2">THE INFORMATION CONTAINED IN</text>
<text x="316.5" y="375.4">TWO PLACE DECIMAL</text>
<text x="367.4" y="375.4">.13</text>
<text x="384.4" y="374.4">THIS DRAWING IS THE SOLE</text>
<text x="316.5" y="379.6">THREE PLACE DECIMAL</text>
<text x="367.1" y="379.6">.125</text>
<text x="384.4" y="378.6">PROPERTY OF FIRST®. ANY</text>
<text x="384.4" y="382.9">REPRODUCTION IN PART OR AS A</text>
<text x="316.5" y="388.4">MATERIAL/FINISH:</text>
<text x="384.4" y="387.1">WHOLE WITHOUT THE WRITTEN</text>
<text x="384.4" y="391.3">PERMISSION OF FIRST® IS</text>
<text x="384.4" y="395.6">PROHIBITED.</text>
<text x="462.2" y="391.3">SIZE</text>
<text x="475.1" y="391.3">DWG. NO.</text>
<text x="534.1" y="391.8">REV</text>
<text x="383.8" y="405.1">COMMENTS:</text>
<text x="388.8" y="410.9">REMOVE ALL BURRS AND SHARP</text>
<text x="322.3" y="417.6">DO NOT SCALE DRAWING</text>
<text x="413.2" y="415.2">EDGES.</text>
</g>
<g font-size="4.2" fill="#808080">
<text x="365.1" y="107.9">1</text>
<text x="347" y="110.2">13.50</text>
<text x="359.5" y="110.2">13</text>
<text x="365.1" y="112.1">2</text>
<text x="368.4" y="110.2">&quot;</text>
<text x="353.5" y="117.8">HOLD</text>
<text x="317.5" y="172.5">9.21</text>
<text x="327.7" y="172.5">9</text>
<text x="332.1" y="170.2">3</text>
<text x="336.6" y="172.5">&quot;</text>
<text x="330.9" y="174.4">16</text>
<text x="322.8" y="180.1">HOLD</text>
<text x="296.8" y="245.8">15.50</text>
<text x="309.3" y="245.8">15</text>
<text x="314.9" y="243.5">1</text>
<text x="318.2" y="245.8">&quot;</text>
<text x="314.9" y="247.7">2</text>
<text x="303.3" y="253.3">HOLD</text>
</g>
</svg>
